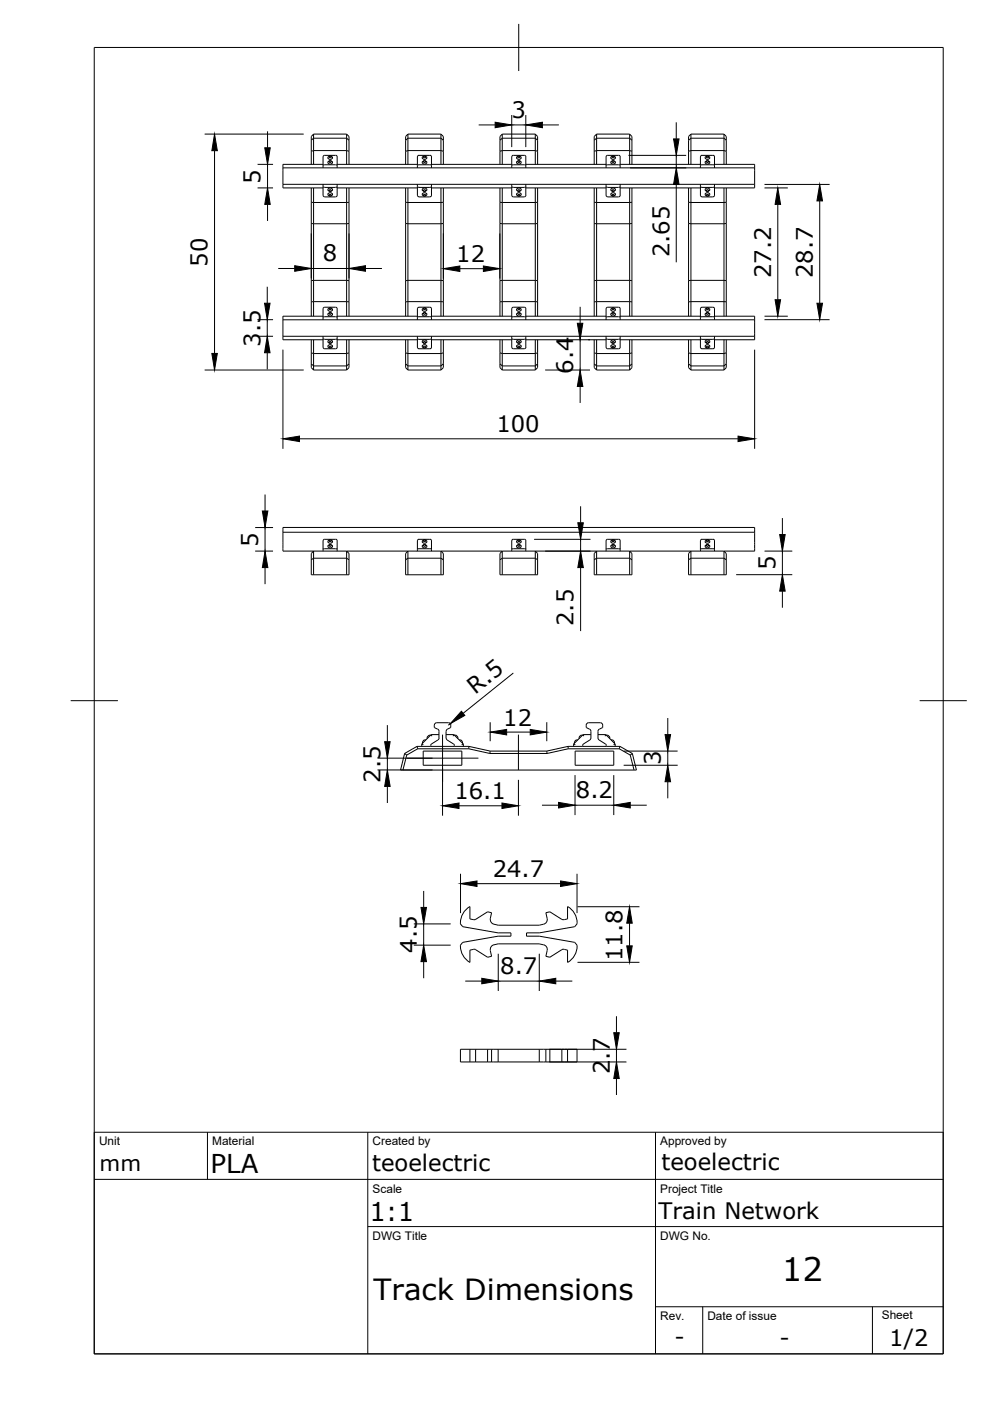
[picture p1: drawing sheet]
<svg xmlns="http://www.w3.org/2000/svg" width="210mm" height="297mm" viewBox="0 0 210 297" stroke-linecap="round" stroke-linejoin="round" font-family="sans-serif">
<!-- layer: Visible -->
<g fill="none" stroke="#000" stroke-width=".21">
<path d="M60 39.1v.7h8.5M60 35.6v3.5M60 35.6h100M60 39.1h100M66 39.8v27.2M66 32.1l.5-.2h7l.5 .2M66 29.7l.5-.4h7l.5 .4M66.5 28.4l-.5 .5v5.9M66.5 28.4v6.4M66.5 39.8v27.2M66.5 28.4h7M68.5 39.6l.3 .1"/>
<path d="M68.5 39.1v2.3l.3 .3M68.5 35.1l.3-.2h2.4l.3 .2M68.5 35.6v-2.5l.3-.2h2.4l.3 .4v2.3M68.5 34.8h-8.5v.8M68.8 39.7h2.3M69.6 33.3a.56 .56 0 0 1 .9 .1 .47 .47 0 0 1-.5 .4 .47 .47 0 0 1-.4-.5zM69.6 34.3a.56 .56 0 0 1 .9 .1 .47 .47 0 0 1-.5 .4 .47 .47 0 0 1-.4-.5zM69.8 33.1l.5 .2-.3 .2-.2-.2zM69.8 34.1l.5 .2-.3 .1-.2-.1zM71.5 39.1v2.3l-.3 .3M71.5 34.8h17M71.5 39.8h17"/>
<path d="M71.5 39.6l-.3 .1M73.5 28.4v6.4M73.5 39.8v27.2M73.5 28.4l.5 .5v5.9M74 39.8v27.2M86 32.1l.5-.2h7l.5 .2M86 29.7l.5-.4h7l.5 .4M86 39.8v27.2M86.5 28.4h7M86.5 28.4l-.5 .5v5.9M86.5 28.4v6.4M86.5 39.8v27.2"/>
<path d="M88.5 39.6l.3 .1M88.5 39.1v2.3l.3 .3M88.5 35.1l.3-.2h2.4l.3 .2M88.5 35.6v-2.5l.3-.2h2.4l.3 .4v2.3M88.8 39.7h2.3M89.6 33.3a.56 .56 0 0 1 .9 .1 .47 .47 0 0 1-.5 .4 .47 .47 0 0 1-.4-.5zM89.6 34.3a.56 .56 0 0 1 .9 .1 .47 .47 0 0 1-.5 .4 .47 .47 0 0 1-.4-.5zM89.8 33.1l.5 .2-.3 .2-.2-.2zM89.8 34.1l.5 .2-.3 .1-.2-.1zM91.5 39.1v2.3l-.3 .3M91.5 34.8h17M91.5 39.8h17"/>
<path d="M91.5 39.6l-.3 .1M93.5 28.4v6.4M93.5 39.8v27.2M93.5 28.4l.5 .5v5.9M94 39.8v27.2M106 32.1l.5-.2h7l.5 .2M106 29.7l.5-.4h7l.5 .4M106 39.8v27.2M106.5 28.4h7M106.5 28.4l-.5 .5v5.9M106.5 28.4v6.4M106.5 39.8v27.2"/>
<path d="M108.5 39.6l.3 .1M108.5 39.1v2.3l.3 .3M108.8 34.9h2.4l.3 .2M108.8 32.9h2.4l.3 .4M108.8 39.7h2.3M108.8 32.9l-.3 .4v2.3M108.8 34.9l-.3 .2M109.6 33.3a.56 .56 0 0 1 .9 .1 .47 .47 0 0 1-.5 .4 .47 .47 0 0 1-.4-.5zM109.6 34.3a.56 .56 0 0 1 .9 .1 .47 .47 0 0 1-.5 .4 .47 .47 0 0 1-.4-.5zM109.8 33.1l.5 .2-.3 .2-.2-.2zM109.8 34.1l.5 .2-.3 .1-.2-.1zM111.5 34.8h17"/>
<path d="M111.5 39.8h17M111.5 33.3v2.3M111.5 39.1v2.3M111.5 39.6l-.3 .1M113.5 28.4v6.4M113.5 39.8v27.2M113.5 28.4l.5 .5v5.9M114 39.8v27.2M126 32.1l.5-.2h7l.5 .2M126 29.7l.5-.4h7l.5 .4M126 39.8v27.2M126.5 28.4h7"/>
<path d="M126.5 28.4l-.5 .5v5.9M126.5 28.4v6.4M126.5 39.8v27.2M128.5 39.6l.4 .1M128.5 39.1v2.3l.4 .3M128.5 35.1l.3-.2h2.4l.3 .2M128.5 35.6l.1-2.5 .2-.2h2.4l.3 .4v2.3M128.8 39.7h2.3M129.6 33.3a.56 .56 0 0 1 .9 .1 .47 .47 0 0 1-.6 .4 .47 .47 0 0 1-.3-.5zM129.6 34.3a.56 .56 0 0 1 .9 .1 .47 .47 0 0 1-.6 .4 .47 .47 0 0 1-.3-.5zM129.8 33.1l.4 .2-.2 .2-.2-.2zM129.8 34.1l.4 .2-.2 .1-.2-.1z"/>
<path d="M131.5 39.1v2.3l-.3 .3M131.5 34.8h17M131.5 39.8h17M131.5 39.6l-.3 .1M133.5 28.4v6.4M133.5 39.8v27.2M133.5 28.4l.5 .5v5.9M134 39.8v27.2M146 32.1l.5-.2h7l.5 .2M146 29.7l.5-.4h7l.5 .4M146 39.8v27.2M146.5 28.4h7"/>
<path d="M146.5 28.4l-.5 .5v5.9M146.5 28.4v6.4M146.5 39.8v27.2M148.5 39.6l.4 .1M148.5 39.1v2.3l.4 .3M148.5 35.1l.3-.2h2.4l.3 .2M148.5 35.6l.1-2.5 .2-.2h2.4l.3 .4v2.3M148.8 39.7h2.4M149.6 33.3a.56 .56 0 0 1 .9 .1 .47 .47 0 0 1-.6 .4 .47 .47 0 0 1-.3-.5zM149.6 34.3a.56 .56 0 0 1 .9 .1 .47 .47 0 0 1-.6 .4 .47 .47 0 0 1-.3-.5zM149.8 33.1l.4 .2-.2 .2-.2-.2zM149.8 34.1l.4 .2-.2 .1-.2-.1z"/>
<path d="M151.5 34.8h8.5v.8M151.5 39.1v2.3l-.3 .3M151.5 39.6l-.3 .1M153.5 28.4v6.4M153.5 39.8v27.2M153.5 28.4l.5 .5v5.9M154 39.8v27.2M160 35.6v3.5M160 39.1v.7h-8.5M66 59.5h8M66 47.4h8M66 42.9h8"/>
<path d="M68.8 41.7h2.3M69.6 40a.56 .56 0 0 1 .9 .2 .47 .47 0 0 1-.5 .4 .47 .47 0 0 1-.4-.6zM69.6 41a.56 .56 0 0 1 .9 .2 .47 .47 0 0 1-.5 .4 .47 .47 0 0 1-.4-.6zM69.8 41.3l.5 .1-.3 .2-.2-.1zM69.8 40.3l.5 .1-.3 .2-.2-.1zM86 42.9h8M86 47.4h8M86 59.5h8M88.8 41.7h2.3M89.6 40a.56 .56 0 0 1 .9 .2 .47 .47 0 0 1-.5 .4 .47 .47 0 0 1-.4-.6zM89.6 41a.56 .56 0 0 1 .9 .2 .47 .47 0 0 1-.5 .4 .47 .47 0 0 1-.4-.6zM89.8 41.3l.5 .1-.3 .2-.2-.2z"/>
<path d="M89.8 40.3l.5 .1-.3 .2-.2-.2zM106 42.9h8M106 47.4h8M106 59.5h8M108.8 41.7h2.3M109.6 40a.56 .56 0 0 1 .9 .2 .47 .47 0 0 1-.5 .4 .47 .47 0 0 1-.4-.6zM109.6 41a.56 .56 0 0 1 .9 .2 .47 .47 0 0 1-.5 .4 .47 .47 0 0 1-.4-.6zM109.8 41.3l.5 .1-.3 .2-.2-.2zM109.8 40.3l.5 .1-.3 .2-.2-.2zM111.5 41.4l-.3 .3M126 42.9h8M126 47.4h8"/>
<path d="M126 59.5h8M128.8 41.7h2.3M129.6 40a.56 .56 0 0 1 .9 .2 .47 .47 0 0 1-.6 .4 .47 .47 0 0 1-.3-.6zM129.6 41a.56 .56 0 0 1 .9 .2 .47 .47 0 0 1-.6 .4 .47 .47 0 0 1-.3-.6zM129.8 41.3l.4 .1-.2 .2-.2-.2zM129.8 40.3l.4 .1-.2 .2-.2-.2zM146 42.9h8M146 47.4h8M146 59.5h8M148.8 41.7h2.4M149.6 40a.56 .56 0 0 1 .9 .2 .47 .47 0 0 1-.6 .4 .47 .47 0 0 1-.3-.6zM149.6 41a.56 .56 0 0 1 .9 .2 .47 .47 0 0 1-.6 .4 .47 .47 0 0 1-.3-.6z"/>
<path d="M149.8 41.3l.4 .1-.2 .2-.2-.2zM149.8 40.3l.4 .1-.2 .2-.2-.2zM60 71.3v.7h8.5M60 67.8v3.5M60 71.3h100M60 67.8h100M66 72v5.9l.5 .6M66 77.1l.5 .5h7l.5-.5M66 74.8l.5 .2h7l.5-.2M66 64h8M66.5 72v6.5M66.5 78.5h7"/>
<path d="M68.5 65.5l.3-.4h2.4l.3 .4M68.5 73.6l.3 .3h2.4l.3-.3M68.5 67.3l.3-.2h2.4l.3 .2M68.5 71.8l.3 .2 2.4-.1 .3-.1M68.5 67h-8.5v.8M68.5 65.5v2.3M68.5 71.3v2.3M69.6 72.3a.56 .56 0 0 1 .9 .1 .47 .47 0 0 1-.5 .4 .47 .47 0 0 1-.4-.5zM69.6 73.2a.56 .56 0 0 1 .9 .2 .47 .47 0 0 1-.5 .4 .47 .47 0 0 1-.4-.6zM69.6 65.5a.56 .56 0 0 1 .9 .2 .47 .47 0 0 1-.5 .3 .47 .47 0 0 1-.4-.5zM69.6 66.5a.56 .56 0 0 1 .9 .2 .47 .47 0 0 1-.5 .3 .47 .47 0 0 1-.4-.5zM69.8 73.5l.5 .1-.3 .2-.2-.1z"/>
<path d="M69.8 72.5l.5 .1-.3 .2-.2-.1zM69.8 65.3l.5 .2-.3 .1-.2-.1zM69.8 66.3l.5 .2-.3 .1-.2-.1zM71.5 65.5v2.3M71.5 71.3v2.3M71.5 72h17M71.5 67h17M73.5 72v6.5M74 72v5.9l-.5 .6M86 64h8M86 74.8l.5 .2h7l.5-.2M86 77.1l.5 .5h7l.5-.5"/>
<path d="M86 72v5.9l.5 .6M86.5 78.5h7M86.5 72v6.5M88.5 65.5l.3-.4h2.4l.3 .4M88.5 73.6l.3 .3h2.4l.3-.3M88.5 67.3l.3-.2h2.4l.3 .2M88.5 71.8l.3 .2 2.4-.1 .3-.1M88.5 65.5v2.3M88.5 71.3v2.3M89.6 65.5a.56 .56 0 0 1 .9 .2 .47 .47 0 0 1-.5 .3 .47 .47 0 0 1-.4-.5zM89.6 66.5a.56 .56 0 0 1 .9 .2 .47 .47 0 0 1-.5 .3 .47 .47 0 0 1-.4-.5zM89.6 72.3a.56 .56 0 0 1 .9 .1 .47 .47 0 0 1-.5 .4 .47 .47 0 0 1-.4-.5z"/>
<path d="M89.6 73.2a.56 .56 0 0 1 .9 .2 .47 .47 0 0 1-.5 .4 .47 .47 0 0 1-.4-.6zM89.8 65.3l.5 .2-.3 .1-.2-.1zM89.8 66.3l.5 .2-.3 .1-.2-.1zM89.8 73.5l.5 .1-.3 .2-.2-.2zM89.8 72.5l.5 .1-.3 .2-.2-.2zM91.5 72h17M91.5 67h17M91.5 65.5v2.3M91.5 71.3v2.3M93.5 72v6.5M94 72v5.9l-.5 .6M106 64h8"/>
<path d="M106 74.8l.5 .2h7l.5-.2M106 77.1l.5 .5h7l.5-.5M106 72v5.9l.5 .6M106.5 78.5h7M106.5 72v6.5M108.5 73.6l.3 .3M108.5 71.8l.3 .1M108.5 65.5v2.3M108.5 71.3v2.3M108.8 67.1h2.4l.3 .2M108.8 65.1h2.4l.3 .4M108.8 65.1l-.3 .4"/>
<path d="M108.8 67.1l-.3 .2M109.6 72.3a.56 .56 0 0 1 .9 .1 .47 .47 0 0 1-.5 .4 .47 .47 0 0 1-.4-.5zM109.6 73.2a.56 .56 0 0 1 .9 .2 .47 .47 0 0 1-.5 .4 .47 .47 0 0 1-.4-.6zM109.6 65.5a.56 .56 0 0 1 .9 .2 .47 .47 0 0 1-.5 .3 .47 .47 0 0 1-.4-.5zM109.6 66.5a.56 .56 0 0 1 .9 .2 .47 .47 0 0 1-.5 .3 .47 .47 0 0 1-.4-.5zM109.8 73.5l.5 .1-.3 .2-.2-.2zM109.8 72.5l.5 .1-.3 .2-.2-.2zM109.8 65.3l.5 .2-.3 .1-.2-.1zM109.8 66.3l.5 .2-.3 .1-.2-.1zM111.5 72h17M111.5 67h17M111.5 65.5v2.3"/>
<path d="M111.5 71.3v2.3M111.5 71.8l-.3 .1-2.4 .1M111.5 73.6l-.3 .3h-2.4M113.5 72v6.5M114 72v5.9l-.5 .6M126 64h8M126 74.8l.5 .2h7l.5-.2M126 77.1l.5 .5h7l.5-.5M126 72v5.9l.5 .6M126.5 78.5h7M126.5 72v6.5M128.5 67.3l.3-.2h2.4l.3 .2"/>
<path d="M128.5 71.8l.3 .2 2.4-.1 .3-.1M128.5 65.5v2.3M128.5 71.3v2.3M128.5 65.5l.3-.4h2.4l.3 .4M128.5 73.6l.3 .3h2.4l.3-.3M129.6 65.5a.56 .56 0 0 1 .9 .2 .47 .47 0 0 1-.6 .3 .47 .47 0 0 1-.3-.5zM129.6 66.5a.56 .56 0 0 1 .9 .2 .47 .47 0 0 1-.6 .3 .47 .47 0 0 1-.3-.5zM129.6 72.3a.56 .56 0 0 1 .9 .1 .47 .47 0 0 1-.6 .4 .47 .47 0 0 1-.3-.5zM129.6 73.2a.56 .56 0 0 1 .9 .2 .47 .47 0 0 1-.6 .4 .47 .47 0 0 1-.3-.6zM129.8 65.3l.4 .2-.2 .1-.2-.1zM129.8 66.3l.4 .2-.2 .1-.2-.1zM129.8 73.5l.4 .1-.2 .2-.2-.2z"/>
<path d="M129.8 72.5l.4 .1-.2 .2-.2-.2zM131.5 72h17M131.5 67h17M131.5 65.5v2.3M131.5 71.3v2.3M133.5 72v6.5M134 72v5.9l-.5 .6M146 64h8M146 74.8l.5 .2h7l.5-.2M146 77.1l.5 .5h7l.5-.5M146 72v5.9l.5 .6M146.5 78.5h7"/>
<path d="M146.5 72v6.5M148.5 65.5l.3-.4h2.4l.3 .4M148.5 73.6l.3 .3h2.4l.3-.3M148.5 67.3l.3-.2h2.4l.3 .2M148.5 71.8l.3 .2 2.4-.1 .3-.1M148.5 65.5v2.3M148.5 71.3v2.3M149.6 72.3a.56 .56 0 0 1 .9 .1 .47 .47 0 0 1-.6 .4 .47 .47 0 0 1-.3-.5zM149.6 73.2a.56 .56 0 0 1 .9 .2 .47 .47 0 0 1-.6 .4 .47 .47 0 0 1-.3-.6zM149.6 65.5a.56 .56 0 0 1 .9 .2 .47 .47 0 0 1-.6 .3 .47 .47 0 0 1-.3-.5zM149.6 66.5a.56 .56 0 0 1 .9 .2 .47 .47 0 0 1-.6 .3 .47 .47 0 0 1-.3-.5zM149.8 73.5l.4 .1-.2 .2-.2-.2z"/>
<path d="M149.8 72.5l.4 .1-.2 .2-.2-.2zM149.8 65.3l.4 .2-.2 .1-.2-.1zM149.8 66.3l.4 .2-.2 .1-.2-.1zM151.5 67h8.5v.8M151.5 65.5v2.3M151.5 71.3v2.3M153.5 72v6.5M154 72v5.9l-.5 .6M160 71.3v.7h-8.5M160 67.8v3.5M60 111.8h100v5h-100zM60 112.8h100"/>
<path d="M66 118.7l.5-.4h7l.5 .4M68.5 114.7l.3-.4h2.4l.3 .4M68.5 116.5l.3-.2h2.4l.3 .2M68.5 114.7v2.1M69.6 114.6a.56 .56 0 0 1 .9 .2 .47 .47 0 0 1-.5 .4 .47 .47 0 0 1-.4-.6zM69.6 115.6a.56 .56 0 0 1 .9 .2 .47 .47 0 0 1-.5 .4 .47 .47 0 0 1-.4-.6zM69.8 115.5l.5 .2-.3 .1h-.2zM69.8 114.5l.5 .2-.3 .1h-.2zM71.5 114.7v2.1M86 118.7l.5-.4h7l.5 .4M88.5 114.7l.3-.4h2.4l.3 .4M88.5 116.5l.3-.2h2.4l.3 .2"/>
<path d="M88.5 114.7v2.1M89.6 114.6a.56 .56 0 0 1 .9 .2 .47 .47 0 0 1-.5 .4 .47 .47 0 0 1-.4-.6zM89.6 115.6a.56 .56 0 0 1 .9 .2 .47 .47 0 0 1-.5 .4 .47 .47 0 0 1-.4-.6zM89.8 115.5l.5 .2-.3 .1-.2-.1zM89.8 114.5l.5 .2-.3 .1-.2-.1zM91.5 114.7v2.1M106 118.7l.5-.4h7l.5 .4M108.5 114.7v2.1M108.8 114.3h2.4l.3 .4M108.8 116.3h2.4l.3 .2M108.8 114.3l-.3 .4M108.8 116.3l-.3 .2"/>
<path d="M109.6 114.6a.56 .56 0 0 1 .9 .2 .47 .47 0 0 1-.5 .4 .47 .47 0 0 1-.4-.6zM109.6 115.6a.56 .56 0 0 1 .9 .2 .47 .47 0 0 1-.5 .4 .47 .47 0 0 1-.4-.6zM109.8 115.5l.5 .2-.3 .1-.2-.1zM109.8 114.5l.5 .2-.3 .1-.2-.1zM111.5 114.7v2.1M126 118.7l.5-.4h7l.5 .4M128.5 116.5l.3-.2h2.4l.3 .2M128.5 114.7v2.1M128.5 114.7l.3-.4h2.4l.3 .4M129.6 114.6a.56 .56 0 0 1 .9 .2 .47 .47 0 0 1-.6 .4 .47 .47 0 0 1-.3-.6zM129.6 115.6a.56 .56 0 0 1 .9 .2 .47 .47 0 0 1-.6 .4 .47 .47 0 0 1-.3-.6zM129.8 115.5l.4 .2-.2 .1-.2-.1z"/>
<path d="M129.8 114.5l.4 .2-.2 .1-.2-.1zM131.5 114.7v2.1M146 118.7l.5-.4h7l.5 .4M148.5 114.7l.3-.4h2.4l.3 .4M148.5 116.5l.3-.2h2.4l.3 .2M148.5 114.7v2.1M149.6 114.6a.56 .56 0 0 1 .9 .2 .47 .47 0 0 1-.6 .4 .47 .47 0 0 1-.3-.6zM149.6 115.6a.56 .56 0 0 1 .9 .2 .47 .47 0 0 1-.6 .4 .47 .47 0 0 1-.3-.6zM149.8 115.5l.4 .2-.2 .1-.2-.1zM149.8 114.5l.4 .2-.2 .1-.2-.1zM151.5 114.7v2.1M66.5 121.9v-5.1l-.5 .6v4.5h8v-4.5l-.5-.6v5.1"/>
<path d="M86.5 121.9v-5.1l-.5 .6v4.5h8v-4.5l-.5-.6v5.1M106.5 121.9v-5.1l-.5 .6v4.5h8v-4.5l-.5-.6v5.1M126.5 121.9v-5.1l-.5 .6v4.5h8v-4.5l-.5-.6v5.1M146.5 121.9v-5.1l-.5 .6v4.5h8v-4.5l-.5-.6v5.1M85.8 159.8l-.9 3.5h50l-.8-3.5M85.8 159.8l.4 .3M88.4 158.2h11M88.4 158.2l-2.6 1.6M88.4 158.2l.2 .6M88.6 158.8h10.8M88.6 158.8l-2.4 1.3M89.4 157.7l.4 .2"/>
<path d="M89.4 157.7v.5M89.7 159.2h8.2v3h-8.2zM90.3 156.9a.66 .66 0 0 0-.7 .7M91.3 155.9a.66 .66 0 0 0-.7 .7M91.3 158v.2M91.4 155.8l.2 .3M91.4 155.8h1.7M91.4 155.8l-2 1.9M92.8 156.9l-1.3 .8-.2 .3M94.6 155.1v1.4M94.6 155.8h1.6M94.6 156.5l.2 .4 1.4 .8 .1 .3"/>
<path d="M94.8 154.6l.8-.4v-.5l-.3-.4-2.7-.1-.4 .3-.1 .7 1 .7v1.7l-.2 .3M94.9 154.6l-.3 .4M96.2 155.8l-.1 .3M96.2 155.8l2 1.9M96.3 158v.2M96.4 155.9a.63 .63 0 0 1 .7 .7M97.4 156.9a.63 .63 0 0 1 .7 .7M98.2 157.7l-.3 .2M98.2 157.7v.5M99.4 158.8l4.5 1M99.4 158.2l4.5 1M99.4 158.2v.6"/>
<path d="M103.9 159.8h12.1M103.9 159.2h12M103.9 159.2v.6M115.9 159.2l.1 .6M120.4 158.2h11M120.4 158.2l-4.5 1M120.4 158.2l.1 .6M120.5 158.8h10.8M120.5 158.8l-4.5 1M121.6 157.7l.4 .2M121.6 157.7v.5M121.9 159.2h8.2v3h-8.2z"/>
<path d="M122.5 156.9a.63 .63 0 0 0-.7 .7M123.5 155.9a.63 .63 0 0 0-.7 .7M123.5 158v.2M123.6 155.8l.2 .3M123.6 155.8h1.7M123.6 155.8l-2 1.9M126.8 155.8h1.6M128.4 155.8l-.1 .3M128.4 155.8l2 1.9M128.5 158v.2M128.5 158l-.1-.3-1.6-1.1v-1.7l1-.7-.1-.7-.4-.3h-2.5l-.4 .3-.1 .7 1 .7v1.7l-1.6 1.1-.2 .3M128.6 155.9a.66 .66 0 0 1 .7 .7"/>
<path d="M129.6 156.9a.66 .66 0 0 1 .7 .7M130.4 157.7l-.3 .2M130.4 157.7v.5M131.3 158.8l2.3 1.3M131.4 158.2l2.7 1.6M131.4 158.2l-.1 .6M134.1 159.8l-.5 .3M86.2 160.1l-.8 3.2M133.6 160.1l.8 3.2M100.3 195l-.7-.2v-2.6a4 4 0 0 0-2 3.7l.5 .6 7.5 1.3h2.7v.7h-2.7l-7.5 1.3a1.53 1.53 0 0 0-.3 2 4 4 0 0 0 1.8 2.2M100.9 194.9l-.6 .1M103.9 194.8l.3-1.3-.8-.2-2.6 1.6"/>
<path d="M104 194.7a1.01 1.01 0 0 0 .7 1.2M120.3 192.2v2.6l-1.2 .1-2.5-1.6-.9 .2 .3 1.3a1 1 0 0 1-.8 1.1l-.9 .3h-8.7l-.9-.3M120.4 192.2a4 4 0 0 1 2 3.5M122.3 195.7l-.4 .8-7.6 1.3h-2.7v.7h2.7l7.6 1.3 .4 .8M100.3 201.3l-.7 .2v2.6M100.3 201.3h.6M100.8 201.3l2.6 1.7 .8-.2-.3-1.3M104.7 200.3l.9-.2h8.7l.9 .2a1.01 1.01 0 0 1 .8 1.2l-.3 1.3 .9 .2 2.5-1.7M104.7 200.3a1.01 1.01 0 0 0-.7 1.2M119.7 201.3h-.6M119.7 201.3l.6 .2v2.6M122.4 200.6a4 4 0 0 1-2 3.4"/>
<path d="M99.6 222.5h1.2M99.6 225.2h1.2M99.6 222.5h-2v2.7h2M99.6 222.5v2.7M100.8 222.5v2.7M100.8 222.5h3.4M100.8 225.2h3.4M103.4 222.5v2.7M104.2 222.5h11.5M104.2 225.2h11.5M104.2 222.5v2.7M105.6 222.5v2.7"/>
<path d="M114.3 222.5v2.7M115.7 222.5v2.7M115.7 222.5h3.4M115.7 225.2h3.4M116.6 222.5v2.7M119.1 225.2h1.2M119.1 222.5h1.2M119.1 222.5v2.7M120.3 222.5h2v2.7h-2M120.3 222.5v2.7"/>
</g>
<!-- layer: BORDER -->
<path d="M20 10.1h180v276.9h-180zM110 5.1v10M15 148.6h10M195 148.6h10" fill="none" stroke="#000" stroke-width=".21"/>
<!-- layer: TITLEBLOCK -->
<path d="M20 240.1h180v46.9h-180zM20 250h180M44 240.1v9.9M78 240.1v46.9M139 240.1v46.9M78 260.1h122M139 277.1h61M149 277.1v9.9M185 277.1v9.9" fill="none" stroke="#000" stroke-width=".21"/>
<!-- layer: FD_Dimensions -->
<g fill="none" stroke="#000" stroke-width=".21">
<path d="M43.4 28.4h21M45.5 31.9v43M54.6 39.8h3.3M54.6 34.8h3.3M56.7 27.8v3.5M56.7 34.8v5M101.5 26.5h3.5M108.5 24.4v6.8M108.5 26.5h3M111.5 24.4v6.8M115 26.5h3.5M133.2 32.9h12.3"/>
<path d="M133.6 35.6h11.9M143.4 25.9v3.5M143.4 32.9v2.7M143.4 39.1v16.5M162.1 39.8h4.9M162.1 39.1h13.8M56.7 43.3v3.5M59 56.9h3.5M66 49.5v9.5M66 56.9h8M74 49.5v9.5M77.5 56.9h3.5"/>
<path d="M94 49.5v9.6M97.5 57h5M106 49.5v9.6M164.9 43.3v20.2M173.8 42.6v21.7M43.4 78.5h21M54.6 67.8h3.3M54.6 71.3h3.3M56.7 60.8v3.5M56.7 67.8v3.5M56.7 74.8v3.5M60 74.1v21.1"/>
<path d="M115.6 78.5h9.5M123 65.1v3.4M123 72v6.5M124.7 72h.4M160 74.1v21.1M162.1 67h4.9M162.1 67.8h13.8M63.5 93h93M123 81.9v3.5M54.1 111.9h3.8M54.1 116.8h3.8M56.2 104.8v3.5"/>
<path d="M56.2 111.9v4.9M113.2 114.3h12M115.6 116.8h9.6M123.1 107.3v3.5M123.1 114.3v2.5M162.1 116.8h5.9M165.9 109.8v3.5M165.9 116.8v5M56.2 120.3v3.6M123.1 120.3v13.5M156.1 121.8h11.9M165.9 125.3v3.5"/>
<path d="M82.1 153.7v3.6M95.5 153.4l-.4 .3M103.9 153.1v4M107.4 155.2h5M108.8 142.7l-10.6 8.5M115.9 153.1v4M132.2 159.2h11.5M141.6 152.2v3.6M141.6 159.2v3M80 163.2h11.7M80 160.7h11.7M82.1 160.7v2.5"/>
<path d="M82.1 166.7v3.6M93.8 162.8v10.1M97.3 170.8h9.1M109.9 165.3v7.6M114.9 170.7h3.5M121.9 164.3v8.5M121.9 170.7h8.2M130.1 164.3v8.5M132.2 162.2h11.5M133.6 170.7h3.5M141.6 165.7v3.6M87.7 195.9h7.8"/>
<path d="M89.8 188.9v3.5M89.8 195.9v4.5M97.6 185.3v8.3M101.1 187.4h17.8M122.3 185.3v8.3M122.4 192.2h13.2M133.5 195.7v4.8M87.7 200.4h7.8M89.8 203.9v3.5M98.6 208h3.6M105.6 202.2v7.9M105.6 208h8.7"/>
<path d="M114.3 202.2v7.9M117.8 208h3.5M122.4 204h13.2M130.7 215.5v3.5M116.4 222.5h16.4M116.4 225.2h16.4M130.7 222.5v2.7M130.7 228.7v3.5"/>
</g>
<g fill="#000" stroke="#000" stroke-width=".21">
<path d="M45.5 28.4l.6 3.5h-1.2zM56.1 31.3h1.2l-.6 3.5zM105 25.9l3.5 .6-3.5 .6zM111.5 26.5l3.5-.6v1.2zM142.8 29.4h1.2l-.6 3.5zM143.4 35.6l.6 3.5h-1.2zM56.7 39.8l.6 3.5h-1.2zM62.5 56.3l3.5 .6-3.5 .6zM74 56.9l3.5-.6v1.2zM94 57l3.5-.6v1.2zM102.5 56.4l3.5 .6-3.5 .6zM164.9 39.8l.6 3.5h-1.2z"/>
<path d="M173.8 39.1l.6 3.5h-1.2zM44.9 74.9h1.2l-.6 3.6zM56.1 64.3h1.2l-.6 3.5zM56.7 71.3l.6 3.5h-1.2zM122.4 68.5h1.2l-.6 3.5zM164.3 63.5h1.2l-.6 3.5zM173.2 64.3h1.2l-.6 3.5zM60 93l3.5-.5v1.1zM123 78.5l.6 3.4h-1.2zM156.5 92.5l3.5 .5-3.5 .6zM55.6 108.3h1.2l-.6 3.6zM122.5 110.8h1.2l-.6 3.5z"/>
<path d="M165.3 113.3h1.2l-.6 3.5zM56.2 116.8l.6 3.5h-1.2zM123.1 116.8l.6 3.5h-1.2zM165.9 121.8l.6 3.5h-1.2zM81.6 157.3h1.1l-.6 3.4zM97.8 150.8l.8 .9-3.1 1.7zM103.9 155.2l3.5-.5v1.1zM112.4 154.7l3.5 .5-3.5 .6zM141 155.8h1.2l-.6 3.4zM82.1 163.2l.6 3.5h-1.1zM93.8 170.8l3.5-.5v1.1zM106.4 170.3l3.5 .5-3.5 .6z"/>
<path d="M118.4 170.1l3.5 .6-3.5 .6zM130.1 170.7l3.5-.6v1.2zM141.6 162.2l.6 3.5h-1.2zM89.3 192.4h1.1l-.6 3.5zM97.6 187.4l3.5-.6v1.1zM118.9 186.8l3.4 .6-3.4 .5zM133.5 192.2l.5 3.5h-1.1zM89.8 200.4l.6 3.5h-1.1zM102.2 207.4l3.4 .6-3.4 .6zM114.3 208l3.5-.6v1.2zM130.1 219h1.2l-.6 3.5zM132.9 200.5h1.1l-.5 3.5z"/>
<path d="M130.7 225.2l.6 3.5h-1.2z"/>
</g>
<!-- layer: Smart Centers -->
<path d="M93.8 155.8v9.9M109.9 155.8v7.4M86.2 160.7h15.2" fill="none" stroke="#000" stroke-width=".21"/>
<text font-size="6.9" x="165.8" y="271.6">12</text>
<text font-size="6.2" x="79.2" y="275.5">Track Dimensions</text>
<g font-size="5.5">
<text x="44.7" y="248.7">PLA</text>
<text x="78.3" y="258.8">1:1</text>
</g>
<g font-size="4.8">
<text x="108.4" y="25">3</text>
<text x="55.2" y="38.9" transform="rotate(-90 55.2 38.9)">5</text>
<text x="44" y="56.6" transform="rotate(-90 44 56.6)">50</text>
<text x="68.5" y="55.4">8</text>
<text x="96.8" y="55.6">12</text>
<text x="141.9" y="54.6" transform="rotate(-90 141.9 54.6)">2.65</text>
<text x="163.5" y="58.9" transform="rotate(-90 163.5 58.9)">27.2</text>
<text x="172.3" y="59" transform="rotate(-90 172.3 59)">28.7</text>
<text x="55.2" y="73.5" transform="rotate(-90 55.2 73.5)">3.5</text>
<text x="121.5" y="79.2" transform="rotate(-90 121.5 79.2)">6.4</text>
<text x="105.2" y="91.6">100</text>
<text x="54.7" y="115.9" transform="rotate(-90 54.7 115.9)">5</text>
<text x="164.4" y="120.9" transform="rotate(-90 164.4 120.9)">5</text>
<text x="121.6" y="132.8" transform="rotate(-90 121.6 132.8)">2.5</text>
<text x="100.7" y="147.3" transform="rotate(-39 100.7 147.3)">R.5</text>
<text x="106.7" y="153.8">12</text>
<text x="80.7" y="166" transform="rotate(-90 80.7 166)">2.5</text>
<text x="140.1" y="162.3" transform="rotate(-90 140.1 162.3)">3</text>
<text x="96.3" y="169.4">16.1</text>
<text x="122.1" y="169.2">8.2</text>
<text x="104.5" y="186">24.7</text>
<text x="88.4" y="202" transform="rotate(-90 88.4 202)">4.5</text>
<text x="132" y="203.8" transform="rotate(-90 132 203.8)">11.8</text>
<text x="106.1" y="206.5">8.7</text>
<text x="129.3" y="227.8" transform="rotate(-90 129.3 227.8)">2.7</text>
<text x="78.9" y="248.3">teoelectric</text>
<text x="140.3" y="248">teoelectric</text>
<text x="139.6" y="258.4">Train Network</text>
<text x="143" y="285.2">-</text>
<text x="165.2" y="285.4">-</text>
<text x="188.6" y="285.5">1/2</text>
</g>
<text font-size="4.5" x="21.1" y="248.2">mm</text>
<g font-size="2.5">
<text x="21" y="242.9">Unit</text>
<text x="45" y="242.9">Material</text>
<text x="79" y="242.9">Created by</text>
<text x="140" y="242.9">Approved by</text>
<text x="79" y="252.8">Scale</text>
<text x="140" y="252.8">Project Title</text>
<text x="79" y="262.9">DWG Title</text>
<text x="140" y="262.9">DWG No.</text>
<text x="140" y="279.9">Rev.</text>
<text x="150" y="279.9">Date of issue</text>
<text x="187" y="279.6">Sheet</text>
</g>
</svg>
